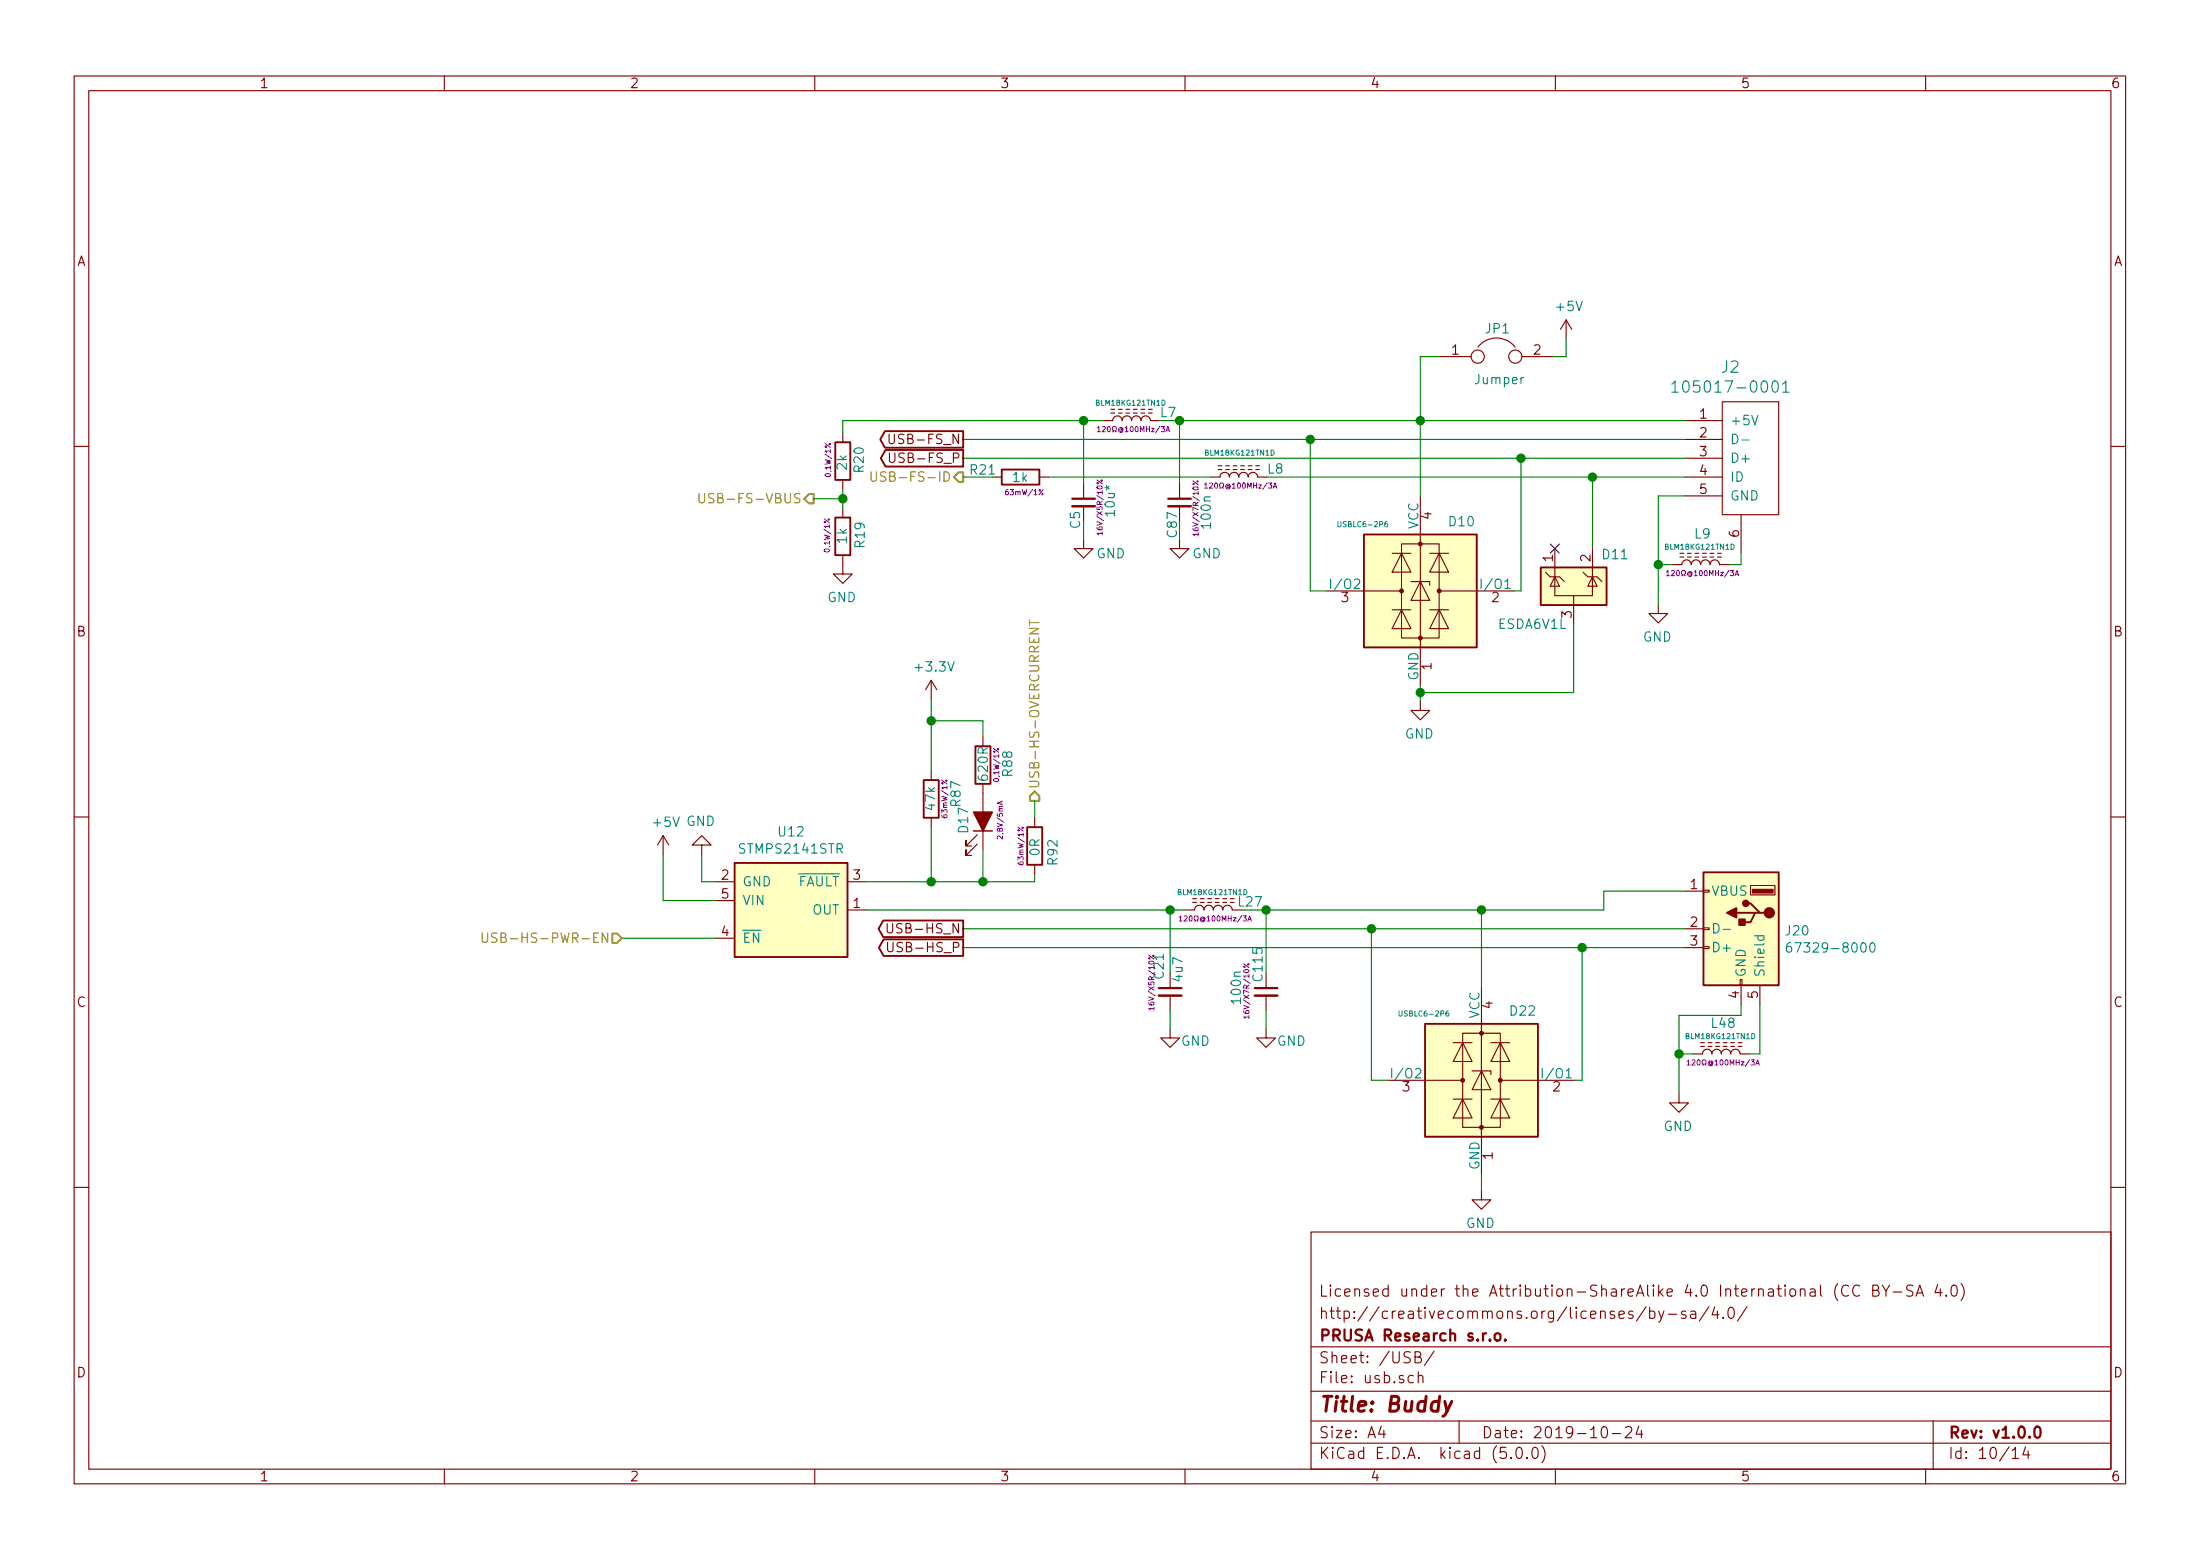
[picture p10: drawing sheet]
<svg xmlns="http://www.w3.org/2000/svg" width="297mm" height="210mm" viewBox="0 0 297 210" stroke-linecap="round" stroke-linejoin="round" font-family="sans-serif">
<g fill="none" stroke="#840000" stroke-width=".15">
<path d="M10 10.3h277v189.9h-277zM12 12.2h273v186.1h-273zM60 10.3v1.9M110 10.3v1.9M160 10.3v1.9M210 10.3v1.9M260 10.3v1.9M113.8 58.4v1.3M120 58.6v1l.3 .3h.2l.3-.3v-1M149 56.8h1.2a.63 .63 0 0 1 .7-.7 .63 .63 0 0 1 .6 .7 .63 .63 0 0 1 .6-.7 .63 .63 0 0 1 .7 .7 .63 .63 0 0 1 .6-.7 .63 .63 0 0 1 .7 .7 .63 .63 0 0 1 .6-.7 .63 .63 0 0 1 .6 .7h1.3M150 55.7h.5M150 55.2h.5"/>
<path d="M151 55.7h.5M151 55.2h.5M152 55.7h.5M152 55.2h.5M153 55.7h.5M153 55.2h.5M154.1 55.7h.5M154.1 55.2h.5M155.1 55.7h.5M155.1 55.2h.5M194.4 48.1h4.2M199.5 46.9a3.2 3.2 0 0 1 5.1 0"/>
<path d="M205.5 48.1h4.2M211.5 43.2l-.8 1.2M211.5 43.2v2.5M211.5 43.2l.7 1.2M227.5 56.8h5M227.5 59.3h5M232.5 54.2h7.7v15.3h-7.7zM10 60.2h2M113.8 74.9v2.6h-1.3l1.3 1.2 1.3-1.2h-1.3M113.8 64.8v1.2M113.8 68.6v1.2M120.1 61.1v1.1l.2 .2h.4l.1-.2v-1.1"/>
<path d="M134 64.4h1.3M140.3 64.4h1.3M146.3 72.8v1.2h-1.3l1.3 1.3 1.3-1.3h-1.3M146.3 65.3v2M146.3 68.3v2.1M159.3 72.8v1.2h-1.3l1.3 1.3 1.2-1.3h-1.2M159.3 65.3v2M159.3 68.3v2.1M163.4 64.4h1.3a.63 .63 0 0 1 .7-.7 .63 .63 0 0 1 .6 .7 .63 .63 0 0 1 .6-.7 .63 .63 0 0 1 .7 .7 .63 .63 0 0 1 .6-.7 .63 .63 0 0 1 .6 .7 .63 .63 0 0 1 .7-.7 .63 .63 0 0 1 .6 .7h1.3M164.5 63.4h.5M164.5 62.9h.5M165.5 63.4h.5"/>
<path d="M165.5 62.9h.5M166.5 63.4h.5M166.5 62.9h.5M167.5 63.4h.5M167.5 62.9h.5M168.5 63.4h.5M168.5 62.9h.5M169.5 63.4h.6M169.5 62.9h.6M179.1 79.8h10.1M188 74.7h2.5M189.2 73.4h5.1v12.7h-5.1z"/>
<path d="M189.2 74.7l1.3 2.5h-2.5zM190.5 78.5h2.5v.5M191.8 78.5l1.2 2.5h-2.5zM191.8 67.1v25.4M193 74.7h2.6M194.3 74.7l1.3 2.5h-2.6zM194.3 79.8h10.2M208.7 77.2l.6 .6h1.3l.6 .7M209.9 77.8v2.6h5.1v-2.6M209.9 77.8l.7 1.3h-1.3zM209.9 74v3.8M213.7 77.2l.7 .6h1.2l.7 .7"/>
<path d="M215 77.8l.6 1.3h-1.2zM215 74v3.8M225.8 76.2h1.3a.63 .63 0 0 1 .6-.6 .63 .63 0 0 1 .6 .6 .63 .63 0 0 1 .7-.6 .63 .63 0 0 1 .6 .6 .63 .63 0 0 1 .7-.6 .63 .63 0 0 1 .6 .6 .63 .63 0 0 1 .6-.6 .63 .63 0 0 1 .7 .6h1.2M226.8 74.7h.5M226.8 75.2h.5M227.5 61.8h5M227.5 64.4h5M227.5 66.9h5M227.8 74.7h.5M227.8 75.2h.5M228.9 74.7h.5M228.9 75.2h.5"/>
<path d="M229.9 74.7h.5M229.9 75.2h.5M230.9 74.7h.5M230.9 75.2h.5M231.9 74.7h.5M231.9 75.2h.5M235.1 69.5v5M285 60.2h2M125.7 91.8v2.6M125.7 91.8l-.7 1.3M125.7 91.8l.8 1.3M132.7 99.4v1.3"/>
<path d="M188 82.3h2.5M189.2 82.3l1.3 2.5h-2.5zM191.8 94.6v1.3h-1.3l1.3 1.2 1.2-1.2h-1.2M193 82.3h2.6M194.3 82.3l1.3 2.5h-2.6zM212.5 80.4v3.8M223.9 81.5v1.3h-1.3l1.3 1.3 1.3-1.3h-1.3M10 110.3h2M89.5 112.8l-.7 1.2M89.5 112.8v2.5M89.5 112.8l.8 1.2M94.7 114h1.3l-1.3-1.2-1.2 1.2h1.2v1.3"/>
<path d="M96.6 119h2.6M114.4 119h2.6M125.7 104v1.3M125.7 110.4v1.2M132 113.9l-1.6 1.5v-.7v.7h.8M132 112.6l-1.6 1.6v-.8v.8h.8M132.7 105.8v8.9M139.7 110.4v1.2M139.7 116.7v1.3M236.3 119.5h3.3v1.3h-3.3zM285 110.3h2M96.6 126.6h2.6"/>
<path d="M96.6 121.5h2.6M114.4 122.8h2.6M119.8 124.6v1.2a.41 .41 0 0 0 .7-.1v-1.1M119.8 127.2v1l.2 .2a.41 .41 0 0 0 .6-.2v-1M158 138.8v1.3h-1.3l1.3 1.2 1.3-1.2h-1.3M158 131.3v2M158 134.4v2M160 122.8h1.3a.63 .63 0 0 1 .6-.6 .63 .63 0 0 1 .7 .6 .63 .63 0 0 1 .6-.6 .63 .63 0 0 1 .6 .6 .63 .63 0 0 1 .7-.6 .63 .63 0 0 1 .6 .6 .63 .63 0 0 1 .6-.6 .63 .63 0 0 1 .7 .6h1.2M161 121.8h.5M161 121.3h.5M162.1 121.8h.5M162.1 121.3h.5"/>
<path d="M163.1 121.8h.5M163.1 121.3h.5M164.1 121.8h.5M164.1 121.3h.5M165.1 121.8h.5M165.1 121.3h.5M166.1 121.8h.5M166.1 121.3h.5M170.9 138.8v1.3h-1.2l1.2 1.2 1.3-1.2h-1.3M170.9 131.3v2M170.9 134.4v2M197.5 139.4h5.1v12.7h-5.1z"/>
<path d="M200 133.1v25.4M227.5 120.3h2.5M227.5 125.3h2.5M227.5 127.9h2.5M230 127.8h.8v.2h-.8zM230 125.2h.8v.3h-.8zM230 120.1h.8v.3h-.8zM234.9 132.2h.3v.8h-.3zM235.1 133v2.5M237.6 133v2.5M187.3 145.8h10.2M196.2 148.3h2.6"/>
<path d="M196.2 140.7h2.6M197.5 148.3l1.3 2.6h-2.6zM197.5 140.7l1.3 2.6h-2.6zM198.8 144.5h2.5v.5M200 144.5l1.3 2.6h-2.5zM201.3 148.3h2.5M201.3 140.7h2.5M202.6 148.3l1.2 2.6h-2.5zM202.6 140.7l1.2 2.6h-2.5zM202.6 145.8h10.1M226.7 147.6v1.2h-1.3l1.3 1.3 1.3-1.3h-1.3M228.6 142.2h1.3a.63 .63 0 0 1 .6-.6 .63 .63 0 0 1 .6 .6 .63 .63 0 0 1 .7-.6 .63 .63 0 0 1 .6 .6 .63 .63 0 0 1 .6-.6 .63 .63 0 0 1 .7 .6 .63 .63 0 0 1 .6-.6 .63 .63 0 0 1 .6 .6h1.3"/>
<path d="M229.6 140.7h.5M229.6 141.2h.5M230.6 140.7h.5M230.6 141.2h.5M231.6 140.7h.6M231.6 141.2h.6M232.7 140.7h.5M232.7 141.2h.5M233.7 140.7h.5M233.7 141.2h.5M234.7 140.7h.5M234.7 141.2h.5"/>
<path d="M10 160.2h2M177 166.3h108v32h-108zM200 160.6v1.3h-1.2l1.2 1.3 1.3-1.3h-1.3M222.2 176.3l-1.2 2M222.7 177a.53 .53 0 0 1 .7 .1v.7a.53 .53 0 0 1-.7 0M222.7 176.4v1.5M224 176.9l.3 1M224.7 176.9l-.5 1.4-.2 .1M225.2 177.4h1.2M227.6 177l-.4-.1-.2 .3a.48 .48 0 0 0 .6 .3l.1 .1-.1 .2-.1 .1-.5-.1M228.3 177l.1-.1 .5 .1 .1 .9M229 177.3l-.6 .1a.29 .29 0 0 0-.2 .2 .29 .29 0 0 0 .2 .3l.6-.1"/>
<path d="M230.7 176.3l-1.3 2M231.5 176.3l-.3 1.1h.9M231.9 176.9v1M232.7 177.8v.1l-.1-.1h.1v.1M233.5 176.6a.35 .35 0 0 1 .3-.2 .35 .35 0 0 1 .3 .3 .77 .77 0 0 1-.4 1.2 .9 .9 0 0 1-.2-1.3zM235.9 176.3l-1.3 2M248.1 173.2a1.79 1.79 0 0 0 0 2.3M249.6 173.6a.6 .6 0 0 0-.8 0 .6 .6 0 0 0-.2 .7 .58 .58 0 0 0 .3 .6 .58 .58 0 0 0 .7-.1M251.1 173.6a.6 .6 0 0 0-.8 0 .6 .6 0 0 0-.2 .7 .58 .58 0 0 0 .3 .6 .58 .58 0 0 0 .7-.1M252.9 174.1h.5a.36 .36 0 0 0 .3-.3 .36 .36 0 0 0-.3-.4h-.5v1.5h.5a.4 .4 0 0 0 .3-.4 .4 .4 0 0 0-.3-.4M254.1 173.4l.5 .8 .5-.8M254.6 174.2v.7"/>
<path d="M255.6 174.4h1.2M258.3 173.5l-.2-.1-.5 .1a.36 .36 0 0 0-.2 .4 .36 .36 0 0 0 .3 .2 .53 .53 0 0 1 .6 .4 .33 .33 0 0 1-.3 .4l-.6-.1M258.7 174.9l.5-1.5 .5 1.5M258.9 174.5h.7M261.6 173.3l-.3 1.1h.9M262 173.9v1M262.8 174.8v.1l-.1-.1h.1v.1M263.6 173.6a.37 .37 0 0 1 .3-.2 .37 .37 0 0 1 .3 .3l.1 .3a.72 .72 0 0 1-.4 .9l-.3-.1a1.2 1.2 0 0 1 0-1.2zM264.8 173.2a1.71 1.71 0 0 1 0 2.3M285 160.2h2M60 198.3v1.9M110 198.3v1.9"/>
<path d="M160 198.3v1.9M177 194.8h108M177 191.8h108M177 187.8h108M177 181.8h108M186.5 192.5l-.4 1h1M186.8 193v1M190.8 185.7a.5 .5 0 0 0-.6 0l-.1 .6a.47 .47 0 0 0 .6 .3l.1-.1M191.1 183.1h.5a.36 .36 0 0 0 .3-.3 .36 .36 0 0 0-.3-.4h-.5v1.5h.5a.4 .4 0 0 0 .3-.4 .4 .4 0 0 0-.3-.4M191.5 185.7a.38 .38 0 0 1 .6 .1v.8M191.5 185.1v1.5M193.6 182.3l-1.3 2"/>
<path d="M197 191.8v3M204 196.7h.1l-.1 .1v-.1v.1M204.8 195.5a.35 .35 0 0 1 .4-.2 .35 .35 0 0 1 .3 .3 .78 .78 0 0 1-.4 1.2 .87 .87 0 0 1-.3-1.3zM206.2 196.7v.1l-.1-.1h.1v.1M207 195.4a.37 .37 0 0 1 .6 .2l.1 .3a.72 .72 0 0 1-.4 .9l-.3-.1a1.26 1.26 0 0 1 0-1.3zM208.2 195.1a1.71 1.71 0 0 1 0 2.3M210 198.3v1.9M216.3 192.7a.35 .35 0 0 1 .4-.2 .35 .35 0 0 1 .3 .3 .78 .78 0 0 1-.4 1.2 .87 .87 0 0 1-.3-1.3zM217.7 193.5h1.1M219.5 192.7l.2-.2h.3a.41 .41 0 0 1 .3 .7l-.9 .8h.9M221.3 192.5l-.4 1h.9M221.6 193v1"/>
<path d="M260 198.3v1.9M261 191.8v6.5M271.7 195.8l.3-.3 .1-.2v1.5M271.7 196.8h.8M273.5 195.2l-.4 1.1h.9M273.8 195.8v1"/>
<circle cx="199.5" cy="48.1" r=".89"/>
<circle cx="204.6" cy="48.1" r=".89"/>
</g>
<path d="M144.8 67.3h3M157.7 67.3h3.1M156.5 133.3h3M169.4 133.3h3.1M201.9 180.1a.41 .41 0 0 1 .7 .1v.4a.41 .41 0 0 1-.4 .3 .41 .41 0 0 1-.4-.3zM203.2 180.8h.1l-.1 .1v-.1v.1M274.9 192.6a.37 .37 0 0 1 .6 .2v.3a.72 .72 0 0 1-.3 .9l-.3-.1a1.14 1.14 0 0 1 0-1.3z" fill="none" stroke="#840000" stroke-width=".3"/>
<path d="M196 189.1l-.9 1.8-.3 .2" fill="none" stroke="#840000" stroke-width=".41"/>
<g fill="none" stroke="#008484" stroke-width=".15">
<path d="M225.7 51.8l.5-.4v1.5M225.7 52.9h.9M233.9 58.6a.64 .64 0 0 1 .7 .6 .64 .64 0 0 1-.7 .7zM235.2 59.4h1M236.5 56.1l.4 1.2 .5-1.2M240.7 51.8l.4-.4v1.5M240.7 52.9h.9M203.2 79.4h.7M231.4 124.6a.64 .64 0 0 1 .7 .7 .64 .64 0 0 1-.7 .6zM232.6 125.4h1M236.9 126.3h1.3M237.4 126.3l-.1 .4 .3 .2h.3l.2-.1v-.5"/>
<path d="M241.8 127.2a.52 .52 0 0 0-.6 .6v.6l.2 .1 .4-.1 .1-.1-.1-.5-.4-.1-.2 .3M252.6 127.3a.31 .31 0 0 1 .3-.1 .31 .31 0 0 1 .2 .3l.1 .2a.54 .54 0 0 1-.4 .8l-.2-.1a1.06 1.06 0 0 1 0-1.1zM211.5 145.5h.7"/>
</g>
<g fill="none" stroke="#008400" stroke-width=".15">
<path d="M130 59.3h97.5M146.3 56.8v8.5M149 56.8h-35.2v1.6M156.6 56.8h70.9M159.3 56.8v8.5M176.9 59.3v20.5h2.2M194.4 48.1h-2.6v19M211.5 45.7v2.4h-1.8M109.9 67.3h3.9M113.8 66v2.6M130 64.4h4M130 61.8h97.5"/>
<path d="M141.6 64.4h21.8M146.3 70.4v2.4M171.1 64.4h56.4M205.4 61.8v18h-.9M215 64.4v9.6M223.9 76.2h1.9M227.5 66.9h-3.6v14.6M235.1 74.5v1.7h-1.7M125.7 97.3h7v2.1M125.7 94.4v9.6M191.8 92.5v2.1M212.5 84.2v9.3h-20.7"/>
<path d="M89.5 115.3v6.2h7.1M94.7 115.3v3.7h1.9M125.7 111.6v7.4M132.7 114.7v4.3M139.7 118v1h-22.7M139.7 108.1v2.3M83.9 126.6h12.7M117 122.8h43M130 125.3h97.5M130 127.9h97.5M158 122.8v8.5M158 136.4v2.4"/>
<path d="M170.9 122.8v8.5M170.9 136.4v2.4M185.2 125.3v20.5h2.1M200 122.8v10.3M213.6 127.9v17.9h-.9M227.5 120.3h-11v2.5h-48.9M235.1 135.5v1.5h-8.4v10.6M237.6 135.5v6.7h-1.4M200 158.5v2.1M226.7 142.2h1.9"/>
</g>
<g fill="#ffffc2" stroke="#ffffc2" stroke-width=".14">
<path d="M184.1 72.1h15.3v15.3h-15.3z"/>
<path d="M208 76.6h8.9v5.1h-8.9z"/>
<path d="M192.4 138.2h15.2v15.2h-15.2z"/>
<path d="M99.2 116.5h15.2v12.7h-15.2z"/>
<path d="M230 117.7h10.2v15.3h-10.2z"/>
</g>
<g fill="none" stroke="#840000" stroke-width=".25">
<path d="M112.8 59.7h2v5.1h-2zM119.5 58.2h10.5v2.2h-10.5l-.7-1.1zM112.8 69.8h2v5.1h-2zM119.6 60.7h10.4v2.3h-10.4l-.7-1.2zM135.3 63.4h5v2h-5zM184.1 72.1h15.3v15.3h-15.3zM208 76.6h8.9v5.1h-8.9zM99.2 116.5h15.2v12.7h-15.2zM124.7 105.3h2v5.1h-2zM131.7 100.7h2v5.1h-2zM138.7 111.6h2v5.1h-2zM230 117.7h10.2v15.3h-10.2z"/>
<path d="M119.3 124.2h10.7v2.3h-10.7l-.7-1.2zM119.3 126.8h10.7v2.2h-10.7l-.6-1.1zM192.4 138.2h15.2v15.2h-15.2zM234.4 123.2h2.6M235.7 121.9h.6l1.3 1.3h.7M237.6 123.2h-.6l-.7 1.3h-1.2"/>
</g>
<g fill="#840000" stroke="#840000" stroke-width=".15">
<path d="M236.6 120h2.8v.5h-2.8z"/>
<circle cx="194.3" cy="79.8" r=".25"/>
<circle cx="191.8" cy="86.1" r=".25"/>
<circle cx="191.8" cy="73.4" r=".25"/>
<circle cx="189.2" cy="79.8" r=".25"/>
<circle cx="202.6" cy="145.8" r=".25"/>
<circle cx="200" cy="152.1" r=".25"/>
<circle cx="200" cy="139.4" r=".25"/>
<circle cx="197.5" cy="145.8" r=".25"/>
</g>
<path d="M156.9 54a.36 .36 0 0 1 .4 .4 .36 .36 0 0 1-.4 .3zM171.6 60.7a.36 .36 0 0 1 .4 .4 .36 .36 0 0 1-.4 .3zM180.6 70.4v.6l.2 .1 .3-.1v-.6M187.3 70.4l-.3 .2v.4l.1 .1 .3-.1-.1-.3h-.2l-.1 .1M233.7 73.4a.36 .36 0 0 1 .4 .4 .36 .36 0 0 1-.4 .3zM167.9 120a.36 .36 0 0 1 .5 .4 .36 .36 0 0 1-.5 .3zM188.9 136.4v.6l.1 .1 .3-.1v-.6M195.6 136.4l-.4 .2v.4l.2 .1h.2v-.4h-.2l-.2 .1M236.5 139.5a.36 .36 0 0 1 .4 .3 .36 .36 0 0 1-.4 .4z" fill="none" stroke="#008484" stroke-width=".14"/>
<path d="M144.8 68.3h3M157.7 68.3h3.1M156.5 134.4h3M169.4 134.4h3.1" fill="none" stroke="#840000" stroke-width=".33"/>
<g fill="none" stroke="#840084" stroke-width=".14">
<path d="M148.2 57.8l.2-.2v.7M148.2 58.3h.4M148.8 57.6h.3l.2 .2-.5 .5h.5M157.4 58.3l.3-.7 .2 .7M157.5 58.1h.3M148.1 64.8l.7 .5M148.7 64.8l.1 .1-.1 .1-.1-.1zM148.8 72h-.7l.2 .2M148.8 71.8v.4M161.1 64.9l.7 .5M161.6 64.9l.2 .1-.1 .1-.1-.1zM161.8 72.1h-.7l.2 .2"/>
<path d="M161.8 71.9v.4M162.6 65.4l.2-.2v.7M162.6 65.9h.4M163.3 65.2h.3l.1 .2-.4 .5h.4M171.9 65.9l.3-.7 .2 .7M172 65.7h.3M225 77.2l.2-.2v.7M225 77.7h.4M225.7 77.1l.2-.1 .2 .2-.5 .5h.5M234.3 77.7l.2-.7 .2 .7M234.3 77.5h.4M135.2 108.2v.3"/>
<path d="M135.4 108.1l-.8 .3 .8 .2M155.1 128.9l.7 .5M155.8 136.1h-.7l.2 .2M155.8 135.9v.4M159.2 123.8l.2-.2v.7M159.2 124.3h.4M159.9 123.7l.2-.1 .2 .2-.5 .5h.5M167.9 130l.7 .6M168.5 124.3l.2-.7 .3 .7M168.5 130.1h.1l-.1 .1-.1-.1zM168.6 124.1h.3M168.6 137.3h-.7l.2 .2"/>
<path d="M168.6 137.1v.4M227.8 143.2l.2-.2v.7M227.8 143.7h.4M228.5 143.1l.2-.1 .2 .2-.5 .5h.5M237.1 143.7l.2-.7 .2 .7M237.1 143.5h.4"/>
</g>
<path d="M94.4 66.6v1l.2 .3 .4-.1 .1-.2v-1M96.4 66.7l-.5-.1-.2 .1a.29 .29 0 0 0 0 .3 .29 .29 0 0 0 .2 .2l.4 .2a.28 .28 0 0 1 .1 .3 .28 .28 0 0 1-.3 .2l-.4-.1M117.6 63.7v1l.1 .2a.41 .41 0 0 0 .6-.2v-1M119.6 63.7h-.5l-.2 .1a.29 .29 0 0 0 0 .3 .29 .29 0 0 0 .2 .2l.5 .2v.3a.56 .56 0 0 1-.7 .1M139 84.8h1.3l-1.3 .7h1.3M139 83.7v.7M139 84h1.3M65.1 125.9v1l.2 .3 .4-.1 .1-.2v-1M67.1 126l-.5-.1-.2 .3 .1 .3 .5 .2a.28 .28 0 0 1 .1 .3 .28 .28 0 0 1-.2 .2l-.5-.1" fill="none" stroke="#848400" stroke-width=".15"/>
<path d="M109.2 66.7h.7v1.2h-.7l-.6-.6zM129.4 63.7h.6v1.3h-.6l-.6-.6zM139.7 106.8l.6 .6v.7h-1.2v-.7zM82.7 126h.6l.6 .6-.6 .6h-.6z" fill="none" stroke="#848400" stroke-width=".25"/>
<g fill="#008400" stroke="#008400" stroke-width=".25">
<circle cx="191.8" cy="93.5" r=".51"/>
<circle cx="223.9" cy="76.2" r=".51"/>
<circle cx="125.7" cy="119" r=".51"/>
<circle cx="132.7" cy="119" r=".51"/>
<circle cx="125.7" cy="97.3" r=".51"/>
<circle cx="226.7" cy="142.2" r=".51"/>
<circle cx="113.8" cy="67.3" r=".51"/>
<circle cx="185.2" cy="125.3" r=".51"/>
<circle cx="200" cy="122.8" r=".51"/>
<circle cx="213.6" cy="127.9" r=".51"/>
<circle cx="158" cy="122.8" r=".51"/>
<circle cx="170.9" cy="122.8" r=".51"/>
<circle cx="191.8" cy="56.8" r=".51"/>
<circle cx="215" cy="64.4" r=".51"/>
<circle cx="146.3" cy="56.8" r=".51"/>
<circle cx="159.3" cy="56.8" r=".51"/>
<circle cx="205.4" cy="61.8" r=".51"/>
<circle cx="176.9" cy="59.3" r=".51"/>
</g>
<path d="M131.4 112.1h2.6" fill="none" stroke="#840000" stroke-width=".2"/>
<path d="M131.4 109.6h2.6l-1.3 2.5z" fill="#840000" stroke="#840000" stroke-width=".2"/>
<g fill="#840000" stroke="#840000" stroke-width=".25">
<path d="M234.8 124.1h.8v.7h-.8z"/>
<path d="M233.2 123.2l1.2-.7v1.3z"/>
<circle cx="238.9" cy="123.2" r=".63"/>
<circle cx="235.7" cy="121.9" r=".38"/>
</g>
<path d="M209.3 73.4l1.2 1.2M210.5 73.4l-1.2 1.2" fill="none" stroke="#000084" stroke-width=".15"/>
<text font-size="2.8" fill="#840000" x="178" y="190.5">Title: Buddy</text>
<g font-size="2.1" fill="#008484">
<text x="227.4" y="53">105017-0001</text>
<text x="232.5" y="50.3">J2</text>
</g>
<g font-size="2.1" fill="#840000">
<text x="178" y="178">http://creativecommons.org/licenses/by-sa/4.0/</text>
<text x="178" y="175">Licensed under the Attribution-ShareAlike 4.0 International (CC BY-SA 4.0)</text>
<text x="178" y="184">Sheet: /USB/</text>
<text x="178" y="181">PRUSA Research s.r.o.</text>
<text x="178" y="186.7">File: usb.sch</text>
<text x="178" y="196.9">KiCad E.D.A. kicad (5.0.0)</text>
<text x="178" y="194.1">Size: A4</text>
<text x="200" y="194.1">Date: 2019-10-24</text>
<text x="263" y="194.1">Rev: v1.0.0</text>
<text x="263" y="196.9">Id: 10/14</text>
</g>
<g font-size="1.8" fill="#840000">
<text x="35" y="11.9">1</text>
<text x="85" y="11.9">2</text>
<text x="135" y="11.9">3</text>
<text x="185" y="11.9">4</text>
<text x="235" y="11.9">5</text>
<text x="285" y="11.9">6</text>
<text x="10.4" y="35.9">A</text>
<text x="285.4" y="35.9">A</text>
<text x="196" y="47.9">1</text>
<text x="207.1" y="47.9">2</text>
<text x="121" y="59.9">USB-FS_N</text>
<text x="229.5" y="56.5">1</text>
<text x="229.5" y="59">2</text>
<text x="121.1" y="62.5">USB-FS_P</text>
<text x="229.5" y="61.6">3</text>
<text x="229.5" y="64.1">4</text>
<text x="193.3" y="70.1" transform="rotate(-90 193.3 70.1)">4</text>
<text x="229.5" y="66.7">5</text>
<text x="209.7" y="75.8" transform="rotate(-90 209.7 75.8)">1</text>
<text x="214.8" y="75.8" transform="rotate(-90 214.8 75.8)">2</text>
<text x="234.8" y="72.5" transform="rotate(-90 234.8 72.5)">6</text>
<text x="181.1" y="81.3">3</text>
<text x="201.4" y="81.3">2</text>
<text x="212.2" y="83.4" transform="rotate(-90 212.2 83.4)">3</text>
<text x="10.4" y="85.9">B</text>
<text x="285.4" y="85.9">B</text>
<text x="193.3" y="90.4" transform="rotate(-90 193.3 90.4)">1</text>
<text x="97.4" y="118.7">2</text>
<text x="115.2" y="118.7">3</text>
<text x="97.4" y="121.3">5</text>
<text x="115.2" y="122.5">1</text>
<text x="120.8" y="126">USB-HS_N</text>
<text x="228.2" y="120">1</text>
<text x="228.2" y="125.1">2</text>
<text x="97.4" y="126.4">4</text>
<text x="120.9" y="128.5">USB-HS_P</text>
<text x="228.2" y="127.6">3</text>
<text x="10.4" y="135.9">C</text>
<text x="201.5" y="136.1" transform="rotate(-90 201.5 136.1)">4</text>
<text x="234.8" y="134.7" transform="rotate(-90 234.8 134.7)">4</text>
<text x="237.4" y="134.7" transform="rotate(-90 237.4 134.7)">5</text>
<text x="285.4" y="135.9">C</text>
<text x="189.4" y="147.3">3</text>
<text x="209.7" y="147.3">2</text>
<text x="201.5" y="156.4" transform="rotate(-90 201.5 156.4)">1</text>
<text x="10.4" y="185.9">D</text>
<text x="285.4" y="185.9">D</text>
<text x="35" y="199.9">1</text>
<text x="85" y="199.9">2</text>
<text x="135" y="199.9">3</text>
<text x="185" y="199.9">4</text>
<text x="235" y="199.9">5</text>
<text x="285" y="199.9">6</text>
</g>
<g font-size="1.8" fill="#008484">
<text x="200.6" y="45">JP1</text>
<text x="210.2" y="42">+5V</text>
<text x="199.2" y="51.9">Jumper</text>
<text x="156.7" y="56.3">L7</text>
<text x="233.6" y="57.4">+5V</text>
<text x="114.4" y="63.4" transform="rotate(-90 114.4 63.4)">2k</text>
<text x="116.6" y="63.7" transform="rotate(-90 116.6 63.7)">R20</text>
<text x="131.1" y="64.1">R21</text>
<text x="136.8" y="65.1">1k</text>
<text x="171.2" y="63.9">L8</text>
<text x="233.6" y="62.5">D+</text>
<text x="233.6" y="65">ID</text>
<text x="145.8" y="71.3" transform="rotate(-90 145.8 71.3)">C5</text>
<text x="163.5" y="71.2" transform="rotate(-90 163.5 71.2)">100n</text>
<text x="191.5" y="71.4" transform="rotate(-90 191.5 71.4)">VCC</text>
<text x="195.7" y="71">D10</text>
<text x="233.6" y="67.6">GND</text>
<text x="114.4" y="73.3" transform="rotate(-90 114.4 73.3)">1k</text>
<text x="116.8" y="73.9" transform="rotate(-90 116.8 73.9)">R19</text>
<text x="148" y="75.4">GND</text>
<text x="161" y="75.4">GND</text>
<text x="216.4" y="75.5">D11</text>
<text x="228.9" y="72.7">L9</text>
<text x="111.7" y="81.3">GND</text>
<text x="179.9" y="79.5">I/O2</text>
<text x="200.3" y="79.5">I/O1</text>
<text x="202.3" y="84.9">ESDA6V1L</text>
<text x="221.8" y="86.6">GND</text>
<text x="123.8" y="90.6">+3.3V</text>
<text x="191.5" y="91.9" transform="rotate(-90 191.5 91.9)">GND</text>
<text x="189.7" y="99.7">GND</text>
<text x="133.4" y="105.2" transform="rotate(-90 133.4 105.2)">620R</text>
<text x="136.7" y="104.7" transform="rotate(-90 136.7 104.7)">R88</text>
<text x="88.3" y="111.6">+5V GND</text>
<text x="105.2" y="112.9">U12</text>
<text x="126.3" y="109.3" transform="rotate(-90 126.3 109.3)">47k</text>
<text x="129.7" y="108.8" transform="rotate(-90 129.7 108.8)">R87</text>
<text x="130.7" y="112.3" transform="rotate(-90 130.7 112.3)">D17</text>
<text x="100" y="115.2">STMPS2141STR</text>
<text x="100.2" y="119.6">GND</text>
<text x="107.6" y="119.6">FAULT</text>
<text x="140.4" y="115.5" transform="rotate(-90 140.4 115.5)">0R</text>
<text x="142.8" y="116.7" transform="rotate(-90 142.8 116.7)">R92</text>
<text x="100.2" y="122.2">VIN</text>
<text x="109.7" y="123.4">OUT</text>
<text x="167.3" y="122.3">L27</text>
<text x="231" y="120.9">VBUS</text>
<text x="100.2" y="127.2">EN</text>
<text x="231" y="128.5">D+</text>
<text x="235.7" y="131.9" transform="rotate(-90 235.7 131.9)">GND</text>
<text x="238.3" y="131.9" transform="rotate(-90 238.3 131.9)">Shield</text>
<text x="241.2" y="126.3">J20</text>
<text x="242.5" y="128.6">67329-8000</text>
<text x="159.7" y="132.4" transform="rotate(-90 159.7 132.4)">4u7</text>
<text x="167.6" y="135.3" transform="rotate(-90 167.6 135.3)">100n</text>
<text x="170.5" y="132.3" transform="rotate(-90 170.5 132.3)">C115</text>
<text x="199.8" y="137.5" transform="rotate(-90 199.8 137.5)">VCC</text>
<text x="204" y="137.1">D22</text>
<text x="159.5" y="141.1">GND</text>
<text x="172.4" y="141.1">GND</text>
<text x="231.1" y="138.7">L48</text>
<text x="188.2" y="145.5">I/O2</text>
<text x="208.5" y="145.5">I/O1</text>
<text x="224.6" y="152.6">GND</text>
<text x="199.8" y="157.9" transform="rotate(-90 199.8 157.9)">GND</text>
<text x="197.9" y="165.7">GND</text>
</g>
<g font-size="1.8" fill="#848400">
<text x="119.6" y="65">USB-FS-ID</text>
<text x="96.2" y="67.9">USB-FS-VBUS</text>
<text x="140.3" y="106.5" transform="rotate(-90 140.3 106.5)">USB-HS-OVERCURRENT</text>
<text x="67.9" y="127.2">USB-HS-PWR-EN</text>
</g>
<g font-size="1.8" fill="#840084">
<text x="150.5" y="69.5" transform="rotate(-90 150.5 69.5)">10u*</text>
<text x="157.1" y="132" transform="rotate(-90 157.1 132)">C21</text>
</g>
<text font-size="1.8" fill="#008400" x="158.9" y="72.5" transform="rotate(-90 158.9 72.5)">C87</text>
<g font-size="1" fill="#008484">
<text x="148.2" y="54.8">BLM18KG121TN1D</text>
<text x="162.9" y="61.5">BLM18KG121TN1D</text>
<text x="181" y="71.1">USBLC6-2P6</text>
<text x="225" y="74.2">BLM18KG121TN1D</text>
<text x="159.2" y="120.8">BLM18KG121TN1D</text>
<text x="189.2" y="137.2">USBLC6-2P6</text>
<text x="227.8" y="140.2">BLM18KG121TN1D</text>
</g>
<g font-size="1" fill="#840084">
<text x="149.1" y="58.3">120@100MHz/3A</text>
<text x="112.2" y="64.1" transform="rotate(-90 112.2 64.1)">0,1W/1%</text>
<text x="163.6" y="65.9">120@100MHz/3A</text>
<text x="136" y="66.8">63mW/1%</text>
<text x="148.9" y="71.6" transform="rotate(-90 148.9 71.6)">16V/X5R/10%</text>
<text x="161.8" y="71.7" transform="rotate(-90 161.8 71.7)">16V/X7R/10%</text>
<text x="112" y="74.3" transform="rotate(-90 112 74.3)">0,1W/1%</text>
<text x="225.9" y="77.7">120@100MHz/3A</text>
<text x="134.9" y="105.3" transform="rotate(-90 134.9 105.3)">0,1W/1%</text>
<text x="127.9" y="110.1" transform="rotate(-90 127.9 110.1)">63mW/1%</text>
<text x="135.4" y="112.9" transform="rotate(-90 135.4 112.9)">2,8V/5mA</text>
<text x="138.2" y="116.5" transform="rotate(-90 138.2 116.5)">63mW/1%</text>
<text x="160.1" y="124.4">120@100MHz/3A</text>
<text x="155.9" y="135.7" transform="rotate(-90 155.9 135.7)">16V/X5R/10%</text>
<text x="168.7" y="136.8" transform="rotate(-90 168.7 136.8)">16V/X7R/10%</text>
<text x="228.7" y="143.8">120@100MHz/3A</text>
</g>
</svg>
